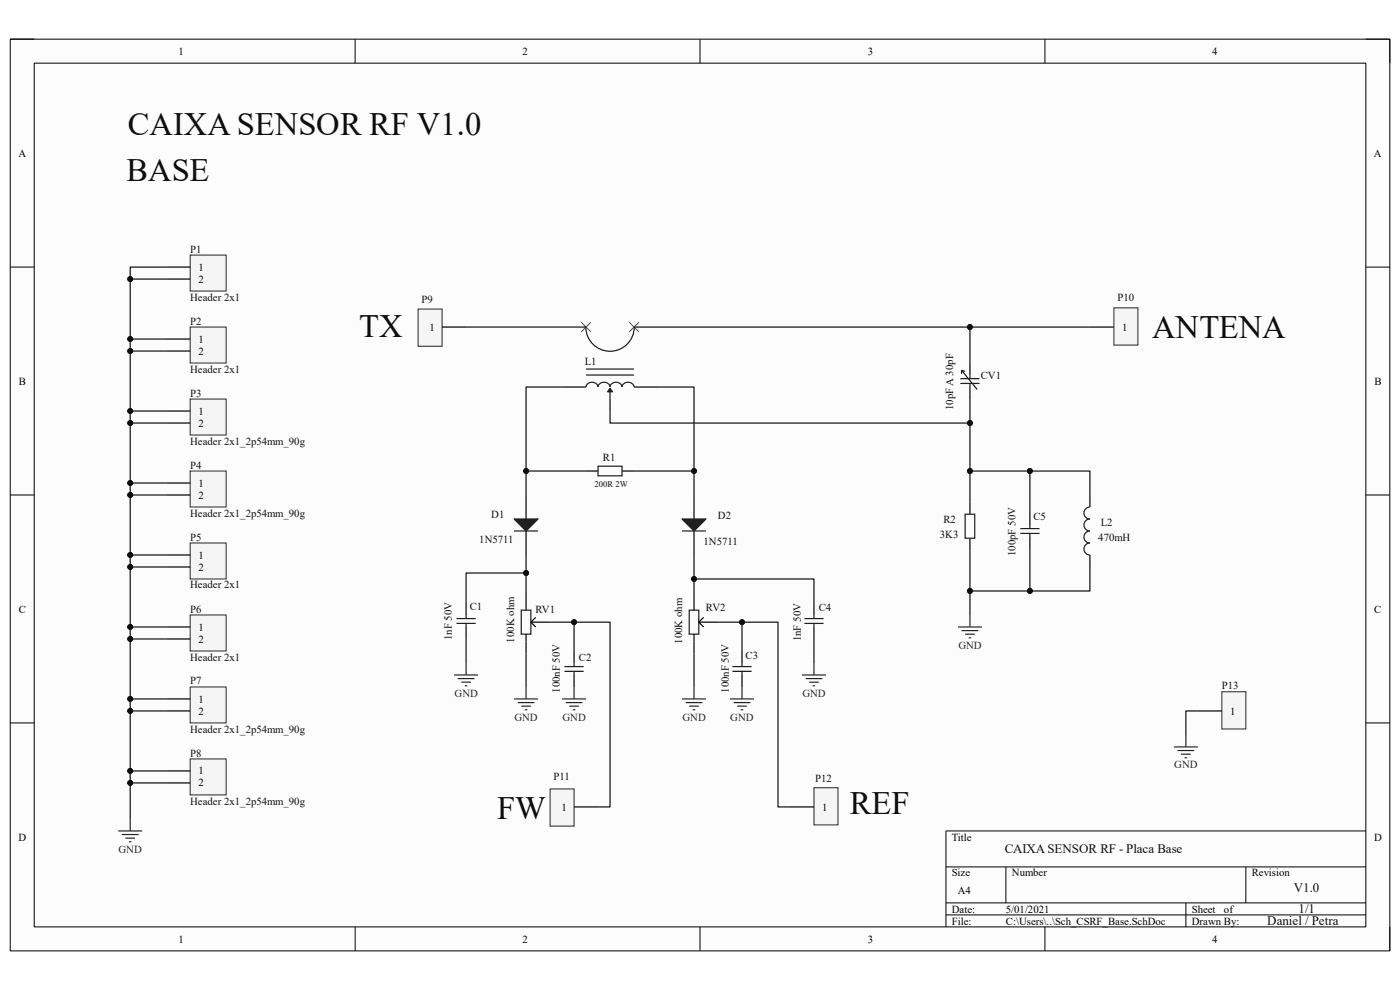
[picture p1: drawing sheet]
<svg xmlns="http://www.w3.org/2000/svg" width="297mm" height="210mm" viewBox="0 0 297 210" stroke-linecap="round" stroke-linejoin="round" font-family="sans-serif">
<path d="M2.2 8.3h292.7v193.4h-292.7z" fill-rule="evenodd" fill="#fcfcfc"/>
<path d="M2.2 8.3h292.7v193.4h-292.7z" fill="none" stroke="#000" stroke-width=".21"/>
<path d="M7.3 13.4h282.5v183.2h-282.5z" fill-rule="evenodd" fill="#fcfcfc"/>
<g fill="none" stroke="#000" stroke-width=".21">
<path d="M2.2 8.3h5.1M7.3 13.4h282.5v183.2h-282.5zM75.3 8.3v5.1M148.5 8.3v5.1M221.7 8.3v5.1M289.8 8.3h5.1v5.1M2.2 56.7h5.1M289.8 56.7h5.1M2.2 105h5.1M289.8 105h5.1M2.2 153.4h5.1M289.8 153.4h5.1"/>
<path d="M289.8 176.3h-89.1v20.3M75.3 196.6v5.1M148.5 196.6v5.1M200.7 183.9h89.1M200.7 191.5h89.1M200.7 194.1h89.1M213.4 183.9v7.6M221.7 196.6v5.1M251.6 191.5v5.1M264.3 183.9v7.6M294.9 196.6v5.1"/>
</g>
<path d="M40.3 84.7h7.7v7.6h-7.7z" fill-rule="evenodd" fill="#f5f5f5"/>
<path d="M40.3 84.7h7.7v7.6h-7.7z" fill="none" stroke="#262626" stroke-width=".21"/>
<path d="M35.3 87.2h5M35.3 89.7h5" fill="none" stroke="#000" stroke-width=".25"/>
<path d="M40.3 99.9h7.7v7.7h-7.7z" fill-rule="evenodd" fill="#f5f5f5"/>
<path d="M40.3 99.9h7.7v7.7h-7.7z" fill="none" stroke="#262626" stroke-width=".21"/>
<path d="M35.3 102.5h5M35.3 105h5" fill="none" stroke="#000" stroke-width=".25"/>
<path d="M40.3 145.7h7.7v7.7h-7.7z" fill-rule="evenodd" fill="#f5f5f5"/>
<path d="M40.3 145.7h7.7v7.7h-7.7z" fill="none" stroke="#262626" stroke-width=".21"/>
<path d="M35.3 148.3h5M35.3 150.8h5" fill="none" stroke="#000" stroke-width=".25"/>
<path d="M40.3 161h7.7v7.6h-7.7z" fill-rule="evenodd" fill="#f5f5f5"/>
<path d="M40.3 161h7.7v7.6h-7.7z" fill="none" stroke="#262626" stroke-width=".21"/>
<path d="M35.3 163.5h5M35.3 166.1h5" fill="none" stroke="#000" stroke-width=".25"/>
<path d="M25.1 176.3h5.1M25.8 177h3.6M26.6 177.8h2M27.4 178.6h.5M27.6 173.7v2.6" fill="none" stroke="#262626" stroke-width=".25"/>
<path d="M40.3 54.1h7.7v7.6h-7.7z" fill-rule="evenodd" fill="#f5f5f5"/>
<path d="M40.3 54.1h7.7v7.6h-7.7z" fill="none" stroke="#262626" stroke-width=".21"/>
<path d="M35.3 56.7h5M35.3 59.2h5" fill="none" stroke="#000" stroke-width=".25"/>
<path d="M40.3 69.4h7.7v7.6h-7.7z" fill-rule="evenodd" fill="#f5f5f5"/>
<path d="M40.3 69.4h7.7v7.6h-7.7z" fill="none" stroke="#262626" stroke-width=".21"/>
<path d="M35.3 71.9h5M35.3 74.5h5" fill="none" stroke="#000" stroke-width=".25"/>
<path d="M40.3 115.2h7.7v7.6h-7.7z" fill-rule="evenodd" fill="#f5f5f5"/>
<path d="M40.3 115.2h7.7v7.6h-7.7z" fill="none" stroke="#262626" stroke-width=".21"/>
<path d="M35.3 117.7h5M35.3 120.3h5" fill="none" stroke="#000" stroke-width=".25"/>
<path d="M40.3 130.5h7.7v7.6h-7.7z" fill-rule="evenodd" fill="#f5f5f5"/>
<path d="M40.3 130.5h7.7v7.6h-7.7z" fill="none" stroke="#262626" stroke-width=".21"/>
<path d="M147.2 105v5.1M147.2 112.6v5.1M35.3 133h5M35.3 135.6h5" fill="none" stroke="#000" stroke-width=".25"/>
<path d="M144.7 110.1h5.1l-2.6 2.5z" fill="#1c1c1c"/>
<path d="M144.7 110.1h5.1l-2.6 2.5zM144.7 112.6h5.1" fill="none" stroke="#1c1c1c" stroke-width=".25"/>
<path d="M111.6 105v5.1M111.6 112.6v5.1" fill="none" stroke="#000" stroke-width=".25"/>
<path d="M109.1 110.1h5.1l-2.6 2.5z" fill="#1c1c1c"/>
<g fill="none" stroke="#1c1c1c" stroke-width=".25">
<path d="M134.6 69.4a5.1 5.1 0 0 1-5.2 5.1 5.1 5.1 0 0 1-5.1-5.1M204 78.5l3.3 4.1M204 78.5v.8M204 78.5l.8 .3M205.8 79.6v.7M124.3 82.1a1.31 1.31 0 0 1 1.3-1 1.31 1.31 0 0 1 1.3 1 1.31 1.31 0 0 1 1.3-1 1.31 1.31 0 0 1 1.2 1 1.31 1.31 0 0 1 1.3-1 1.31 1.31 0 0 1 1.3 1 1.3 1.3 0 0 1 1.2-1 1.3 1.3 0 0 1 1.3 1M126.9 98.9h5.1v2h-5.1zM203.7 80.3h4.1M203.7 81.3h4.1M205.8 81.3v.8M109.1 110.1h5.1l-2.6 2.5zM109.1 112.6h5.1"/>
<path d="M204.8 109.1h2v5.1h-2zM216.5 112.1h4M216.5 113.2h4M218.5 111.4v.7M218.5 113.2v.7M231.2 107.6a1.27 1.27 0 0 0-1.2 1.2 1.27 1.27 0 0 0 1.2 1.3 1.28 1.28 0 0 0-1.2 1.3 1.28 1.28 0 0 0 1.2 1.2 1.27 1.27 0 0 0-1.2 1.3 1.27 1.27 0 0 0 1.2 1.3 1.28 1.28 0 0 0-1.2 1.3 1.28 1.28 0 0 0 1.2 1.2M96.8 131.2h4.1M96.8 132.2h4.1M98.9 130.5v.7M98.9 132.2v.8M110.6 129.4h2v5.1h-2zM146.2 129.4h2.1v5.1h-2.1z"/>
<path d="M170.7 131.2h4M170.7 132.2h4M172.7 130.5v.7M172.7 132.2v.8M119.8 141.4h4M119.8 142.4h4M121.8 140.6v.8M121.8 142.4v.8M155.4 141.4h4.1M155.4 142.4h4.1M157.4 140.6v.8M157.4 142.4v.8"/>
</g>
<g fill="none" stroke="#000" stroke-width=".25">
<path d="M205.8 77v2.6M119.2 82.1h5.1M124.3 99.9h2.6M132 99.9h2.5M134.5 82.1h5.1M205.8 82.1v2.6M205.8 106.5v2.6M205.8 114.2v2.5M218.5 108.8v2.6M218.5 113.9v2.6M231.2 105v2.6M231.2 117.7v2.6"/>
<path d="M98.9 127.9v2.6M98.9 133v2.6M111.6 125.4v4M111.6 134.5v4.1M112.6 132h4.1M112.6 132l1 1M113.6 131l-1 1M121.8 138.1v2.5M147.2 125.4v4M147.2 134.5v4.1M148.3 132h4M148.3 132l1 1"/>
<path d="M149.3 131l-1 1M157.4 138.1v2.5M172.7 127.9v2.6M172.7 133v2.6M121.8 143.2v2.5M157.4 143.2v2.5"/>
</g>
<g fill="none" stroke="#262626" stroke-width=".25">
<path d="M203.2 133h5.1M204 133.8h3.5M204.8 134.5h2M205.5 135.3h.5M205.8 130.5v2.5M96.3 143.2h5.1M97.1 143.9h3.6M97.9 144.7h2M98.6 145.5h.5M98.9 140.6v2.6M109.1 148.3h5.1M109.8 149h3.6"/>
<path d="M110.6 149.8h2M111.4 150.6h.5M111.6 145.7v2.6M119.2 148.3h5.1M120 149h3.6M120.8 149.8h2M121.5 150.6h.5M121.8 145.7v2.6M144.7 148.3h5.1M145.5 149h3.5M146.2 149.8h2.1M147 150.6h.5"/>
<path d="M147.2 145.7v2.6M154.9 148.3h5.1M155.6 149h3.6M156.4 149.8h2M157.2 150.6h.5M157.4 145.7v2.6M170.1 143.2h5.1M170.9 144h3.6M171.7 144.7h2M172.4 145.5h.5M172.7 140.6v2.6"/>
</g>
<path d="M123.3 68.4l2 2M125.3 68.4l-2 2M133.5 68.4l2 2M135.5 68.4l-2 2" fill="none" stroke="#4c4c4c" stroke-width=".21"/>
<path d="M129.4 82.4l.5 .7h-1z" fill="#1c1c1c"/>
<path d="M124.3 79.6h10.2M124.3 78.3h10.2M129.4 82.4l.5 .7h-1zM129.4 82.9v1.8" fill="none" stroke="#1c1c1c" stroke-width=".25"/>
<path d="M129.4 84.7v2.5" fill="none" stroke="#000" stroke-width=".25"/>
<path d="M116.7 167.4h5.1v7.8h-5.1z" fill-rule="evenodd" fill="#f5f5f5"/>
<path d="M116.7 167.4h5.1v7.8h-5.1z" fill="none" stroke="#262626" stroke-width=".21"/>
<path d="M121.8 171.2h5.1" fill="none" stroke="#000" stroke-width=".25"/>
<path d="M172.7 167.1h5.1v7.9h-5.1z" fill-rule="evenodd" fill="#f5f5f5"/>
<path d="M172.7 167.1h5.1v7.9h-5.1z" fill="none" stroke="#262626" stroke-width=".21"/>
<path d="M167.6 171.2h5.1" fill="none" stroke="#000" stroke-width=".25"/>
<path d="M88.7 65.6h5.1v7.9h-5.1z" fill-rule="evenodd" fill="#f5f5f5"/>
<path d="M88.7 65.6h5.1v7.9h-5.1z" fill="none" stroke="#262626" stroke-width=".21"/>
<path d="M93.8 69.4h5.1" fill="none" stroke="#000" stroke-width=".25"/>
<path d="M236.3 65.3h5.1v7.9h-5.1z" fill-rule="evenodd" fill="#f5f5f5"/>
<path d="M236.3 65.3h5.1v7.9h-5.1z" fill="none" stroke="#262626" stroke-width=".21"/>
<path d="M231.2 69.4h5.1" fill="none" stroke="#000" stroke-width=".25"/>
<path d="M249 158.5h5.1M249.8 159.2h3.6M250.6 160h2M251.6 155.9v2.6M251.3 160.8h.5" fill="none" stroke="#262626" stroke-width=".25"/>
<path d="M259.2 146.7h5.1v7.9h-5.1z" fill-rule="evenodd" fill="#f5f5f5"/>
<path d="M259.2 146.7h5.1v7.9h-5.1z" fill="none" stroke="#262626" stroke-width=".21"/>
<path d="M254.1 150.8h5.1" fill="none" stroke="#000" stroke-width=".25"/>
<path d="M218.5 99.9v8.9" fill="none" stroke="#0e0e0e" stroke-width=".25"/>
<circle cx="218.5" cy="99.9" r=".51" fill="#0e0e0e"/>
<circle cx="218.5" cy="99.9" r=".51" fill="none" stroke="#0e0e0e" stroke-width=".21"/>
<path d="M27.6 166.1h7.7" fill="none" stroke="#0e0e0e" stroke-width=".25"/>
<circle cx="27.6" cy="166.1" r=".51" fill="#0e0e0e"/>
<circle cx="27.6" cy="166.1" r=".51" fill="none" stroke="#0e0e0e" stroke-width=".21"/>
<path d="M27.6 163.5h7.7" fill="none" stroke="#0e0e0e" stroke-width=".25"/>
<circle cx="27.6" cy="163.5" r=".51" fill="#0e0e0e"/>
<circle cx="27.6" cy="163.5" r=".51" fill="none" stroke="#0e0e0e" stroke-width=".21"/>
<path d="M27.6 150.8h7.7" fill="none" stroke="#0e0e0e" stroke-width=".25"/>
<circle cx="27.6" cy="150.8" r=".51" fill="#0e0e0e"/>
<circle cx="27.6" cy="150.8" r=".51" fill="none" stroke="#0e0e0e" stroke-width=".21"/>
<path d="M27.6 148.3h7.7" fill="none" stroke="#0e0e0e" stroke-width=".25"/>
<circle cx="27.6" cy="148.3" r=".51" fill="#0e0e0e"/>
<circle cx="27.6" cy="148.3" r=".51" fill="none" stroke="#0e0e0e" stroke-width=".21"/>
<path d="M27.6 135.6h7.7" fill="none" stroke="#0e0e0e" stroke-width=".25"/>
<circle cx="27.6" cy="135.5" r=".51" fill="#0e0e0e"/>
<circle cx="27.6" cy="135.5" r=".51" fill="none" stroke="#0e0e0e" stroke-width=".21"/>
<path d="M27.6 133h7.7" fill="none" stroke="#0e0e0e" stroke-width=".25"/>
<circle cx="27.6" cy="133" r=".51" fill="#0e0e0e"/>
<circle cx="27.6" cy="133" r=".51" fill="none" stroke="#0e0e0e" stroke-width=".21"/>
<path d="M27.6 120.3h7.7" fill="none" stroke="#0e0e0e" stroke-width=".25"/>
<circle cx="27.6" cy="120.3" r=".51" fill="#0e0e0e"/>
<circle cx="27.6" cy="120.3" r=".51" fill="none" stroke="#0e0e0e" stroke-width=".21"/>
<path d="M27.6 117.7h7.7" fill="none" stroke="#0e0e0e" stroke-width=".25"/>
<circle cx="27.6" cy="117.7" r=".51" fill="#0e0e0e"/>
<circle cx="27.6" cy="117.7" r=".51" fill="none" stroke="#0e0e0e" stroke-width=".21"/>
<path d="M27.6 105h7.7" fill="none" stroke="#0e0e0e" stroke-width=".25"/>
<circle cx="27.6" cy="105" r=".51" fill="#0e0e0e"/>
<circle cx="27.6" cy="105" r=".51" fill="none" stroke="#0e0e0e" stroke-width=".21"/>
<path d="M27.6 102.5h7.7" fill="none" stroke="#0e0e0e" stroke-width=".25"/>
<circle cx="27.6" cy="102.5" r=".51" fill="#0e0e0e"/>
<circle cx="27.6" cy="102.5" r=".51" fill="none" stroke="#0e0e0e" stroke-width=".21"/>
<path d="M27.6 89.7h7.7" fill="none" stroke="#0e0e0e" stroke-width=".25"/>
<circle cx="27.6" cy="89.7" r=".51" fill="#0e0e0e"/>
<circle cx="27.6" cy="89.7" r=".51" fill="none" stroke="#0e0e0e" stroke-width=".21"/>
<path d="M27.6 87.2h7.7" fill="none" stroke="#0e0e0e" stroke-width=".25"/>
<circle cx="27.6" cy="87.2" r=".51" fill="#0e0e0e"/>
<circle cx="27.6" cy="87.2" r=".51" fill="none" stroke="#0e0e0e" stroke-width=".21"/>
<path d="M27.6 74.5h7.7" fill="none" stroke="#0e0e0e" stroke-width=".25"/>
<circle cx="27.6" cy="74.5" r=".51" fill="#0e0e0e"/>
<circle cx="27.6" cy="74.5" r=".51" fill="none" stroke="#0e0e0e" stroke-width=".21"/>
<path d="M27.6 71.9h7.7" fill="none" stroke="#0e0e0e" stroke-width=".25"/>
<circle cx="27.6" cy="71.9" r=".51" fill="#0e0e0e"/>
<circle cx="27.6" cy="71.9" r=".51" fill="none" stroke="#0e0e0e" stroke-width=".21"/>
<path d="M27.6 59.2h7.7" fill="none" stroke="#0e0e0e" stroke-width=".25"/>
<circle cx="27.6" cy="59.2" r=".51" fill="#0e0e0e"/>
<circle cx="27.6" cy="59.2" r=".51" fill="none" stroke="#0e0e0e" stroke-width=".21"/>
<path d="M35.3 56.7h-7.7v117" fill="none" stroke="#0e0e0e" stroke-width=".25"/>
<circle cx="27.6" cy="59.2" r=".51" fill="#0e0e0e"/>
<circle cx="27.6" cy="59.2" r=".51" fill="none" stroke="#0e0e0e" stroke-width=".21"/>
<circle cx="27.6" cy="71.9" r=".51" fill="#0e0e0e"/>
<circle cx="27.6" cy="71.9" r=".51" fill="none" stroke="#0e0e0e" stroke-width=".21"/>
<circle cx="27.6" cy="74.5" r=".51" fill="#0e0e0e"/>
<circle cx="27.6" cy="74.5" r=".51" fill="none" stroke="#0e0e0e" stroke-width=".21"/>
<circle cx="27.6" cy="87.2" r=".51" fill="#0e0e0e"/>
<circle cx="27.6" cy="87.2" r=".51" fill="none" stroke="#0e0e0e" stroke-width=".21"/>
<circle cx="27.6" cy="89.7" r=".51" fill="#0e0e0e"/>
<circle cx="27.6" cy="89.7" r=".51" fill="none" stroke="#0e0e0e" stroke-width=".21"/>
<circle cx="27.6" cy="102.5" r=".51" fill="#0e0e0e"/>
<circle cx="27.6" cy="102.5" r=".51" fill="none" stroke="#0e0e0e" stroke-width=".21"/>
<circle cx="27.6" cy="105" r=".51" fill="#0e0e0e"/>
<circle cx="27.6" cy="105" r=".51" fill="none" stroke="#0e0e0e" stroke-width=".21"/>
<circle cx="27.6" cy="117.7" r=".51" fill="#0e0e0e"/>
<circle cx="27.6" cy="117.7" r=".51" fill="none" stroke="#0e0e0e" stroke-width=".21"/>
<circle cx="27.6" cy="120.3" r=".51" fill="#0e0e0e"/>
<circle cx="27.6" cy="120.3" r=".51" fill="none" stroke="#0e0e0e" stroke-width=".21"/>
<circle cx="27.6" cy="133" r=".51" fill="#0e0e0e"/>
<circle cx="27.6" cy="133" r=".51" fill="none" stroke="#0e0e0e" stroke-width=".21"/>
<circle cx="27.6" cy="135.5" r=".51" fill="#0e0e0e"/>
<circle cx="27.6" cy="135.5" r=".51" fill="none" stroke="#0e0e0e" stroke-width=".21"/>
<circle cx="27.6" cy="148.3" r=".51" fill="#0e0e0e"/>
<circle cx="27.6" cy="148.3" r=".51" fill="none" stroke="#0e0e0e" stroke-width=".21"/>
<circle cx="27.6" cy="150.8" r=".51" fill="#0e0e0e"/>
<circle cx="27.6" cy="150.8" r=".51" fill="none" stroke="#0e0e0e" stroke-width=".21"/>
<circle cx="27.6" cy="163.5" r=".51" fill="#0e0e0e"/>
<circle cx="27.6" cy="163.5" r=".51" fill="none" stroke="#0e0e0e" stroke-width=".21"/>
<circle cx="27.6" cy="166.1" r=".51" fill="#0e0e0e"/>
<circle cx="27.6" cy="166.1" r=".51" fill="none" stroke="#0e0e0e" stroke-width=".21"/>
<path d="M111.6 121.6h-12.7v6.3" fill="none" stroke="#0e0e0e" stroke-width=".25"/>
<circle cx="111.6" cy="121.5" r=".51" fill="#0e0e0e"/>
<circle cx="111.6" cy="121.5" r=".51" fill="none" stroke="#0e0e0e" stroke-width=".21"/>
<path d="M98.9 69.4h25.4M111.6 99.9h12.7" fill="none" stroke="#0e0e0e" stroke-width=".25"/>
<circle cx="111.6" cy="99.9" r=".51" fill="#0e0e0e"/>
<circle cx="111.6" cy="99.9" r=".51" fill="none" stroke="#0e0e0e" stroke-width=".21"/>
<path d="M119.2 82.1h-7.6v22.9" fill="none" stroke="#0e0e0e" stroke-width=".25"/>
<circle cx="111.6" cy="99.9" r=".51" fill="#0e0e0e"/>
<circle cx="111.6" cy="99.9" r=".51" fill="none" stroke="#0e0e0e" stroke-width=".21"/>
<path d="M116.7 132h5.1v6.1" fill="none" stroke="#0e0e0e" stroke-width=".25"/>
<circle cx="121.8" cy="132" r=".51" fill="#0e0e0e"/>
<circle cx="121.8" cy="132" r=".51" fill="none" stroke="#0e0e0e" stroke-width=".21"/>
<path d="M121.8 132h7.6v39.2h-2.5" fill="none" stroke="#0e0e0e" stroke-width=".25"/>
<circle cx="121.8" cy="132" r=".51" fill="#0e0e0e"/>
<circle cx="121.8" cy="132" r=".51" fill="none" stroke="#0e0e0e" stroke-width=".21"/>
<path d="M129.4 87.2v2.5h76.4" fill="none" stroke="#0e0e0e" stroke-width=".25"/>
<circle cx="205.8" cy="89.7" r=".51" fill="#0e0e0e"/>
<circle cx="205.8" cy="89.7" r=".51" fill="none" stroke="#0e0e0e" stroke-width=".21"/>
<path d="M134.5 99.9h12.7" fill="none" stroke="#0e0e0e" stroke-width=".25"/>
<circle cx="147.2" cy="99.9" r=".51" fill="#0e0e0e"/>
<circle cx="147.2" cy="99.9" r=".51" fill="none" stroke="#0e0e0e" stroke-width=".21"/>
<path d="M134.5 69.4h71.3" fill="none" stroke="#0e0e0e" stroke-width=".25"/>
<circle cx="205.8" cy="69.4" r=".51" fill="#0e0e0e"/>
<circle cx="205.8" cy="69.4" r=".51" fill="none" stroke="#0e0e0e" stroke-width=".21"/>
<path d="M139.6 82.1h7.6v22.9" fill="none" stroke="#0e0e0e" stroke-width=".25"/>
<circle cx="147.2" cy="99.9" r=".51" fill="#0e0e0e"/>
<circle cx="147.2" cy="99.9" r=".51" fill="none" stroke="#0e0e0e" stroke-width=".21"/>
<path d="M147.2 125.4v-2.6h25.5v5.1" fill="none" stroke="#0e0e0e" stroke-width=".25"/>
<circle cx="147.2" cy="122.8" r=".51" fill="#0e0e0e"/>
<circle cx="147.2" cy="122.8" r=".51" fill="none" stroke="#0e0e0e" stroke-width=".21"/>
<path d="M152.3 132h5.1v6.1" fill="none" stroke="#0e0e0e" stroke-width=".25"/>
<circle cx="157.4" cy="132" r=".51" fill="#0e0e0e"/>
<circle cx="157.4" cy="132" r=".51" fill="none" stroke="#0e0e0e" stroke-width=".21"/>
<path d="M157.4 132h7.7v39.2h2.5" fill="none" stroke="#0e0e0e" stroke-width=".25"/>
<circle cx="157.4" cy="132" r=".51" fill="#0e0e0e"/>
<circle cx="157.4" cy="132" r=".51" fill="none" stroke="#0e0e0e" stroke-width=".21"/>
<path d="M205.8 116.7v8.7h25.4v-5.1" fill="none" stroke="#0e0e0e" stroke-width=".25"/>
<circle cx="218.5" cy="125.4" r=".51" fill="#0e0e0e"/>
<circle cx="218.5" cy="125.4" r=".51" fill="none" stroke="#0e0e0e" stroke-width=".21"/>
<circle cx="205.8" cy="125.4" r=".51" fill="#0e0e0e"/>
<circle cx="205.8" cy="125.4" r=".51" fill="none" stroke="#0e0e0e" stroke-width=".21"/>
<path d="M205.8 99.9h25.4v5.1" fill="none" stroke="#0e0e0e" stroke-width=".25"/>
<circle cx="218.5" cy="99.9" r=".51" fill="#0e0e0e"/>
<circle cx="218.5" cy="99.9" r=".51" fill="none" stroke="#0e0e0e" stroke-width=".21"/>
<circle cx="205.8" cy="99.9" r=".51" fill="#0e0e0e"/>
<circle cx="205.8" cy="99.9" r=".51" fill="none" stroke="#0e0e0e" stroke-width=".21"/>
<path d="M231.2 69.4h-25.4v7.6" fill="none" stroke="#0e0e0e" stroke-width=".25"/>
<circle cx="205.8" cy="69.4" r=".51" fill="#0e0e0e"/>
<circle cx="205.8" cy="69.4" r=".51" fill="none" stroke="#0e0e0e" stroke-width=".21"/>
<path d="M111.6 117.7v7.7M98.9 135.6v5M111.6 138.6v7.1M254.1 150.8h-2.5v5.1" fill="none" stroke="#0e0e0e" stroke-width=".25"/>
<circle cx="111.6" cy="121.5" r=".51" fill="#0e0e0e"/>
<circle cx="111.6" cy="121.5" r=".51" fill="none" stroke="#0e0e0e" stroke-width=".21"/>
<path d="M147.2 117.7v5.1M147.2 138.6v7.1" fill="none" stroke="#0e0e0e" stroke-width=".25"/>
<circle cx="147.2" cy="122.8" r=".51" fill="#0e0e0e"/>
<circle cx="147.2" cy="122.8" r=".51" fill="none" stroke="#0e0e0e" stroke-width=".21"/>
<path d="M172.7 135.6v5M205.8 125.4v5.1" fill="none" stroke="#0e0e0e" stroke-width=".25"/>
<circle cx="205.8" cy="125.4" r=".51" fill="#0e0e0e"/>
<circle cx="205.8" cy="125.4" r=".51" fill="none" stroke="#0e0e0e" stroke-width=".21"/>
<path d="M205.8 84.7v21.8" fill="none" stroke="#0e0e0e" stroke-width=".25"/>
<circle cx="205.8" cy="89.7" r=".51" fill="#0e0e0e"/>
<circle cx="205.8" cy="89.7" r=".51" fill="none" stroke="#0e0e0e" stroke-width=".21"/>
<circle cx="205.8" cy="99.9" r=".51" fill="#0e0e0e"/>
<circle cx="205.8" cy="99.9" r=".51" fill="none" stroke="#0e0e0e" stroke-width=".21"/>
<path d="M218.5 116.5v8.9" fill="none" stroke="#0e0e0e" stroke-width=".25"/>
<circle cx="218.5" cy="125.4" r=".51" fill="#0e0e0e"/>
<circle cx="218.5" cy="125.4" r=".51" fill="none" stroke="#0e0e0e" stroke-width=".21"/>
<g font-size="6.9" fill="#0e0e0e">
<text x="27.1" y="28.7">CAIXA SENSOR RF V1.0</text>
<text x="26.8" y="38.4">BASE</text>
<text x="76.2" y="71.5">TX</text>
<text x="244.4" y="71.7">ANTENA</text>
<text x="105.5" y="173.7">FW</text>
<text x="180.3" y="172.7">REF</text>
</g>
<g font-size="2.8" fill="#0e0e0e">
<text x="213.1" y="181">CAIXA SENSOR RF - Placa Base</text>
<text x="274.5" y="189.1">V1.0</text>
<text x="268.9" y="196.3">Daniel / Petra</text>
<text x="275.5" y="193.7">1/1</text>
</g>
<g font-size="2.3">
<text x="37.9" y="11.6">1</text>
<text x="110.9" y="11.6">2</text>
<text x="184.1" y="11.6">3</text>
<text x="257.2" y="11.6">4</text>
<text x="3.9" y="33.2">A</text>
<text x="291.5" y="33.2">A</text>
<text x="42.1" y="57.4">1</text>
<text x="42.1" y="59.9">2</text>
<text x="91.1" y="70.1">1</text>
<text x="238.1" y="70.1">1</text>
<text x="42.1" y="72.7">1</text>
<text x="42.1" y="75.2">2</text>
<text x="4" y="81.6">B</text>
<text x="291.6" y="81.6">B</text>
<text x="42.1" y="88">1</text>
<text x="42.1" y="90.5">2</text>
<text x="42.1" y="103.2">1</text>
<text x="42.1" y="105.8">2</text>
<text x="42.1" y="118.5">1</text>
<text x="42.1" y="121">2</text>
<text x="4" y="130">C</text>
<text x="291.5" y="130">C</text>
<text x="42.1" y="133.8">1</text>
<text x="42.1" y="136.3">2</text>
<text x="42.1" y="149.1">1</text>
<text x="42.1" y="151.6">2</text>
<text x="261" y="151.6">1</text>
<text x="42.1" y="164.3">1</text>
<text x="42.1" y="166.8">2</text>
<text x="119.1" y="172">1</text>
<text x="174.5" y="172">1</text>
<text x="3.9" y="178.3">D</text>
<text x="201.9" y="178.3">Title</text>
<text x="291.5" y="178.3">D</text>
<text x="201.9" y="185.9">Size</text>
<text x="214.7" y="185.9">Number</text>
<text x="265.5" y="185.9">Revision</text>
<text x="203.2" y="189.7">A4</text>
<text x="201.9" y="193.6">Date:</text>
<text x="201.9" y="196.1">File:</text>
<text x="213.4" y="193.6">5/01/2021</text>
<text x="213.4" y="196.1">C:\Users\..\Sch_CSRF_Base.SchDoc</text>
<text x="252.9" y="196.1">Drawn By:</text>
<text x="252.9" y="193.6">Sheet</text>
<text x="259.7" y="193.6">of</text>
<text x="37.9" y="199.9">1</text>
<text x="110.9" y="199.9">2</text>
<text x="184.1" y="199.9">3</text>
<text x="257.2" y="199.9">4</text>
</g>
<g font-size="2.3" fill="#0e0e0e">
<text x="40.3" y="53.6">P1</text>
<text x="40.3" y="63.8">Header 2x1</text>
<text x="89.5" y="64.3">P9</text>
<text x="237.1" y="63.8">P10</text>
<text x="40.3" y="68.9">P2</text>
<text x="124.1" y="77.5">L1</text>
<text x="40.3" y="79">Header 2x1</text>
<text x="208.1" y="80.3">CV1</text>
<text x="40.3" y="84.2">P3</text>
<text x="202.2" y="87" transform="rotate(-90 202.2 87)">10pF A 30pF</text>
<text x="40.3" y="94.3">Header 2x1_2p54mm_90g</text>
<text x="40.3" y="99.4">P4</text>
<text x="127.9" y="97.9">R1</text>
<text x="40.3" y="109.6">Header 2x1_2p54mm_90g</text>
<text x="104.2" y="109.9">D1</text>
<text x="152.3" y="110.1">D2</text>
<text x="200.2" y="110.9">R2</text>
<text x="219.2" y="110.4">C5</text>
<text x="233.5" y="111.6">L2</text>
<text x="40.3" y="114.7">P5</text>
<text x="101.7" y="115.2">1N5711</text>
<text x="149.3" y="115.7">1N5711</text>
<text x="199.4" y="114.2">3K3</text>
<text x="215.4" y="118" transform="rotate(-90 215.4 118)">100pF 50V</text>
<text x="233" y="114.7">470mH</text>
<text x="40.3" y="124.8">Header 2x1</text>
<text x="40.3" y="130">P6</text>
<text x="99.7" y="129.5">C1</text>
<text x="113.6" y="130">RV1</text>
<text x="149.8" y="129.7">RV2</text>
<text x="173.7" y="129.7">C4</text>
<text x="95.8" y="135.8" transform="rotate(-90 95.8 135.8)">1nF 50V</text>
<text x="109" y="136.3" transform="rotate(-90 109 136.3)">100K ohm</text>
<text x="144.7" y="136.6" transform="rotate(-90 144.7 136.6)">100K ohm</text>
<text x="169.9" y="136.1" transform="rotate(-90 169.9 136.1)">1nF 50V</text>
<text x="40.3" y="140.1">Header 2x1</text>
<text x="122.8" y="140.1">C2</text>
<text x="158.2" y="139.9">C3</text>
<text x="40.3" y="145.2">P7</text>
<text x="118.7" y="147" transform="rotate(-90 118.7 147)">100nF 50V</text>
<text x="154.6" y="147" transform="rotate(-90 154.6 147)">100nF 50V</text>
<text x="259.2" y="146.2">P13</text>
<text x="40.3" y="155.4">Header 2x1_2p54mm_90g</text>
<text x="40.3" y="160.5">P8</text>
<text x="117.4" y="165.6">P11</text>
<text x="172.9" y="165.8">P12</text>
<text x="40.3" y="170.7">Header 2x1_2p54mm_90g</text>
</g>
<g font-size="2.3" fill="#262626">
<text x="203.3" y="137.6">GND</text>
<text x="96.4" y="147.8">GND</text>
<text x="170.2" y="147.8">GND</text>
<text x="109.1" y="152.9">GND</text>
<text x="119.3" y="152.9">GND</text>
<text x="144.8" y="152.9">GND</text>
<text x="154.9" y="152.9">GND</text>
<text x="249.1" y="163">GND</text>
<text x="25.1" y="180.8">GND</text>
</g>
<text font-size="1.8" fill="#0e0e0e" x="126.1" y="103.3">200R 2W</text>
</svg>
